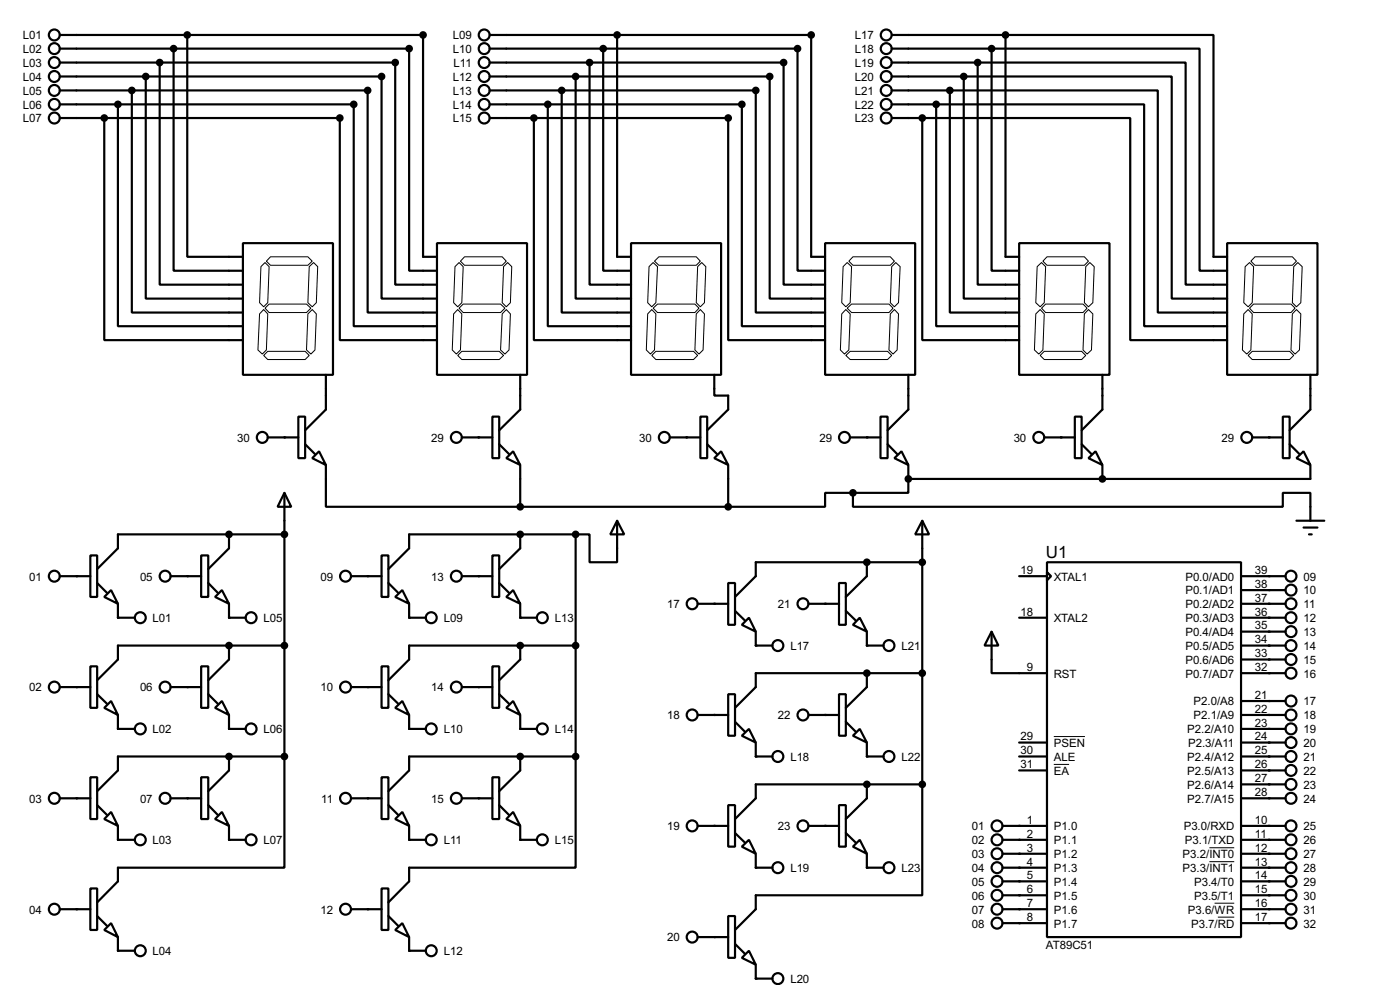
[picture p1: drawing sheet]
<svg xmlns="http://www.w3.org/2000/svg" width="256mm" height="180mm" viewBox="0 0 256 180" stroke-linecap="round" stroke-linejoin="round" font-family="sans-serif">
<g fill="none" stroke="#000" stroke-width=".4">
<path d="M11 8.9h64v40.7h5.1M11 11.5h61.4v40.6h7.7M11 14h58.9v40.7h10.2M11 16.6h56.4v40.6h12.7M11 19.1h53.8v40.6h15.3M11 6.4h66.5v40.6h2.6M21.6 19.1v40.6h22.9M24.2 16.6v40.6h20.3M26.7 14v40.7h17.8M29.3 11.5v40.6h15.2M31.8 8.9v40.7h12.7M34.3 6.4v40.6h10.2"/>
<path d="M89.7 8.9h56.4v40.7h5.1M89.7 11.5h53.9v40.6h7.6M89.7 14h51.3v40.7h10.2M89.7 16.6h48.8v40.6h12.7M89.7 19.1h46.2v40.6h15.3M89.7 6.4h58.9v40.6h2.6M100.4 19.1v40.6h15.2M102.9 16.6v40.6h12.7M105.5 14v40.7h10.1M108 11.5v40.6h7.6M110.5 8.9v40.7h5.1M113.1 6.4v40.6h2.5"/>
<path d="M163.4 6.4h20.8M163.4 8.9h18.3M163.4 11.5h15.7M163.4 14h13.2M163.4 16.6h10.6M163.4 19.1h8.1M171.5 19.1v40.6h15.2M171.5 19.1h38.1v40.6h15.2M174 16.6v40.6h12.7M174 16.6h38.1v40.6h12.7M176.6 14v40.7h10.1M176.6 14h38.1v40.7h10.1"/>
<path d="M179.1 11.5v40.6h7.6M179.1 11.5h38.1v40.6h7.6M181.7 8.9v40.7h5M181.7 8.9h38.1v40.7h5M184.2 6.4h38.1v40.6h2.5M184.2 6.4v40.6h2.5M11 21.6h51.3v40.7h17.8M19.1 21.6v40.7h25.4M89.7 21.6h43.7v40.7h17.8M97.8 21.6v40.7h17.8M163.4 21.6h5.6M169 21.6v40.7h17.7"/>
<path d="M169 21.6h38.1v40.7h17.7M44.5 44.5h16.5v24.1h-16.5zM80.1 44.5h16.5v24.1h-16.5zM115.6 44.5h16.5v24.1h-16.5zM151.2 44.5h16.5v24.1h-16.5zM186.7 44.5h16.6v24.1h-16.6zM224.8 44.5h16.6v24.1h-16.6zM54.7 76.3h1.2v7.6h-1.2zM59.7 68.6v6.4l-3.8 3.8M90.2 76.3h1.3v7.6h-1.3zM95.3 68.6v6.4l-3.8 3.8M128.3 76.3h1.3v7.6h-1.3z"/>
<path d="M130.9 68.6v3.8h2.5v2.6l-3.8 3.8M161.3 76.3h1.3v7.6h-1.3zM166.4 68.6v6.4l-3.8 3.8M196.9 76.3h1.3v7.6h-1.3zM202 68.6v6.4l-3.8 3.8M235 76.3h1.3v7.6h-1.3zM240.1 68.6v6.4l-3.8 3.8M42 97.8v2.6l-3.8 3.8M49.1 80.1h5.6M52.1 90.2l1.3 2.6h-2.5zM52.1 97.8h-30.5v2.6l-3.8 3.8M52.1 90.2v48.3"/>
<path d="M55.9 81.3l1.8 1.8M57.2 83.9l1.3-1.3 1.2 2.5zM59.7 85.1v7.7h35.6M84.6 80.1h5.6M91.5 81.3l1.8 1.8M92.8 83.9l1.2-1.3 1.3 2.5zM95.3 92.8h38.1M95.3 85.1v7.7M95.3 97.8v2.6l-3.8 3.8M105.5 97.8h-30.5v2.6l-3.8 3.8M105.5 97.8v40.7M113.1 95.3l1.3 2.5h-2.6z"/>
<path d="M113.1 95.3v7.6h-5.1v-5.1h-2.5M122.7 80.1h5.6M129.6 81.3l1.8 1.8M130.9 83.9l1.2-1.3 1.3 2.5zM133.4 85.1v7.7M155.8 80.1h5.5M156.3 90.2h-5.1v2.6h-17.8M156.3 90.2v2.6h78.7v-2.6h5.1v5.1M162.6 81.3l1.8 1.8M163.9 83.9l1.3-1.3 1.2 2.5zM166.4 87.7v2.5h-10.1M166.4 85.1v2.6"/>
<path d="M169 95.3l1.2 2.5h-2.5zM169 95.3v48.3M191.3 80.1h5.6M198.2 81.3l1.8 1.8M199.4 83.9l1.3-1.3 1.3 2.5zM202 85.1v2.6M229.4 80.1h5.6M236.3 81.3l1.8 1.8M237.5 83.9l1.3-1.3 1.3 2.5zM237.5 95.3h5.1M238.8 96.6h2.6M239.8 97.8h.5"/>
<path d="M240.1 85.1v2.6h-73.7M11 105.5h5.6M16.6 101.7h1.2v7.6h-1.2zM17.8 106.7l1.8 1.8M19.1 109.3l1.3-1.3 1.2 2.5zM21.6 110.5v2.6h3.1M31.3 105.5h5.6M36.9 101.7h1.3v7.6h-1.3zM38.2 106.7l1.7 1.8M39.4 109.3l1.3-1.3 1.3 2.5zM42 110.5v2.6h3M42 118.2v2.5l-3.8 3.8"/>
<path d="M52.1 118.2h-30.5v2.5l-3.8 3.8M64.3 105.5h5.6M69.9 101.7h1.3v7.6h-1.3zM71.2 106.7l1.8 1.8M72.4 109.3l1.3-1.3 1.3 2.5zM75 110.5v2.6h3M84.6 105.5h5.6M90.2 101.7h1.3v7.6h-1.3zM91.5 106.7l1.8 1.8M92.8 109.3l1.2-1.3 1.3 2.5zM95.3 110.5v2.6h3.1M95.3 118.2v2.5l-3.8 3.8"/>
<path d="M105.5 118.2h-30.5v2.5l-3.8 3.8M127.8 110.5h5.6M133.4 106.7h1.3v7.7h-1.3zM134.7 111.8l1.8 1.8M135.9 114.4l1.3-1.3 1.3 2.5zM138.5 115.6v2.6h3M148.1 110.5h5.6M153.7 106.7h1.3v7.7h-1.3zM155 111.8l1.8 1.8M157.5 113.1l1.3 2.5-2.5-1.2zM158.8 115.6v2.6h3.1M158.8 102.9v2.6l-3.8 3.8"/>
<path d="M169 102.9h-30.5v2.6l-3.8 3.8M181.7 115.6l1.2 2.6h-2.5zM181.7 115.6v7.6h10.1M186.7 113.1h5.1M186.7 105.5h5.1M191.8 102.9h35.6v68.6h-35.6zM191.8 104.7l.8 .8-.8 .7zM227.4 118.2h8.1M227.4 115.6h8.1M227.4 113.1h8.1M227.4 110.5h8.1M227.4 108h8.1"/>
<path d="M227.4 105.5h8.1M11 125.8h5.6M16.6 122h1.2v7.6h-1.2zM17.8 127.1l1.8 1.7M20.4 128.3l1.2 2.6-2.5-1.3zM21.6 130.9v2.5h3.1M31.3 125.8h5.6M36.9 122h1.3v7.6h-1.3zM38.2 127.1l1.7 1.7M39.4 129.6l1.3-1.3 1.3 2.6zM42 130.9v2.5h3M42 138.5v2.5l-3.8 3.8"/>
<path d="M52.1 138.5v20.3h-30.5v2.5l-3.8 3.9M52.1 138.5h-30.5v2.5l-3.8 3.8M64.3 125.8h5.6M69.9 122h1.3v7.6h-1.3zM71.2 127.1l1.8 1.7M72.4 129.6l1.3-1.3 1.3 2.6zM75 130.9v2.5h3M84.6 125.8h5.6M90.2 122h1.3v7.6h-1.3zM91.5 127.1l1.8 1.7M92.8 129.6l1.2-1.3 1.3 2.6zM95.3 130.9v2.5h3.1"/>
<path d="M95.3 138.5v2.5l-3.8 3.8M105.5 138.5v20.3h-30.5v2.5l-3.8 3.9M105.5 138.5h-30.5v2.5l-3.8 3.8M127.8 130.9h5.6M133.4 127.1h1.3v7.6h-1.3zM134.7 132.1l1.8 1.8M135.9 134.7l1.3-1.3 1.3 2.5zM138.5 135.9v2.6h3M148.1 130.9h5.6M153.7 127.1h1.3v7.6h-1.3zM155 132.1l1.8 1.8M156.3 134.7l1.2-1.3 1.3 2.5z"/>
<path d="M158.8 135.9v2.6h3.1M158.8 123.2v2.6l-3.8 3.8M169 123.2h-30.5v2.6l-3.8 3.8M186.7 138.5h5.1M186.7 135.9h5.1M227.4 138.5h8.1M227.4 123.2h8.1M227.4 120.7h8.1M227.4 135.9h8.1M227.4 133.4h8.1M227.4 130.9h8.1M227.4 128.3h8.1"/>
<path d="M11 146.1h5.6M16.6 142.3h1.2v7.6h-1.2zM17.8 147.4l1.8 1.8M20.4 148.6l1.2 2.6-2.5-1.3zM21.6 151.2v2.5h3.1M31.3 146.1h5.6M36.9 142.3h1.3v7.6h-1.3zM38.2 147.4l1.7 1.8M40.7 148.6l1.3 2.6-2.6-1.3zM42 151.2v2.5h3M64.3 146.1h5.6M69.9 142.3h1.3v7.6h-1.3z"/>
<path d="M71.2 147.4l1.8 1.8M72.4 149.9l1.3-1.3 1.3 2.6zM75 151.2v2.5h3M84.6 146.1h5.6M90.2 142.3h1.3v7.6h-1.3zM91.5 147.4l1.8 1.8M94 148.6l1.3 2.6-2.5-1.3zM95.3 151.2v2.5h3.1M127.8 151.2h5.6M133.4 147.4h1.3v7.6h-1.3zM134.7 152.5l1.8 1.7M135.9 155l1.3-1.3 1.3 2.6z"/>
<path d="M138.5 156.3v2.5h3M148.1 151.2h5.6M153.7 147.4h1.3v7.6h-1.3zM155 152.5l1.8 1.7M156.3 155l1.2-1.3 1.3 2.6zM158.8 156.3v2.5h3.1M158.8 143.6v2.5l-3.8 3.8M169 143.6v20.3h-30.5v2.5l-3.8 3.8M169 143.6h-30.5v2.5l-3.8 3.8M183.7 151.2h8.1M183.7 153.7h8.1M183.7 156.3h8.1"/>
<path d="M183.7 158.8h8.1M186.7 141h5.1M227.4 143.6h8.1M227.4 151.2h8.1M227.4 153.7h8.1M227.4 156.3h8.1M227.4 158.8h8.1M227.4 146.1h8.1M227.4 141h8.1M11 166.4h5.6M16.6 162.6h1.2v7.6h-1.2zM17.8 167.7l1.8 1.8"/>
<path d="M19.1 170.2l1.3-1.2 1.2 2.5zM21.6 171.5v2.5h3.1M64.3 166.4h5.6M69.9 162.6h1.3v7.6h-1.3zM71.2 167.7l1.8 1.8M72.4 170.2l1.3-1.2 1.3 2.5zM75 171.5v2.5h3M127.8 171.5h5.6M133.4 167.7h1.3v7.6h-1.3zM134.7 172.8l1.8 1.8M135.9 175.3l1.3-1.3 1.3 2.6zM138.5 176.6v2.5h3"/>
<path d="M183.7 161.3h8.1M183.7 163.9h8.1M183.7 166.4h8.1M183.7 169h8.1M227.4 161.3h8.1M227.4 163.9h8.1M227.4 166.4h8.1M227.4 169h8.1"/>
<circle cx="9.9" cy="11.5" r="1"/>
<circle cx="9.9" cy="8.9" r="1"/>
<circle cx="9.9" cy="6.4" r="1"/>
<circle cx="9.9" cy="19.1" r="1"/>
<circle cx="9.9" cy="14" r="1"/>
<circle cx="9.9" cy="16.6" r="1"/>
<circle cx="88.7" cy="11.5" r="1"/>
<circle cx="88.7" cy="8.9" r="1"/>
<circle cx="88.7" cy="6.4" r="1"/>
<circle cx="88.7" cy="19.1" r="1"/>
<circle cx="88.7" cy="16.6" r="1"/>
<circle cx="88.7" cy="14" r="1"/>
<circle cx="162.3" cy="8.9" r="1"/>
<circle cx="162.3" cy="11.5" r="1"/>
<circle cx="162.3" cy="6.4" r="1"/>
<circle cx="162.3" cy="19.1" r="1"/>
<circle cx="162.3" cy="16.6" r="1"/>
<circle cx="162.3" cy="14" r="1"/>
<circle cx="9.9" cy="21.6" r="1"/>
<circle cx="88.7" cy="21.6" r="1"/>
<circle cx="162.3" cy="21.6" r="1"/>
<circle cx="48" cy="80.1" r="1"/>
<circle cx="83.6" cy="80.1" r="1"/>
<circle cx="121.7" cy="80.1" r="1"/>
<circle cx="154.7" cy="80.1" r="1"/>
<circle cx="190.3" cy="80.1" r="1"/>
<circle cx="228.4" cy="80.1" r="1"/>
<circle cx="9.9" cy="105.5" r="1"/>
<circle cx="25.7" cy="113.1" r="1"/>
<circle cx="30.2" cy="105.5" r="1"/>
<circle cx="46" cy="113.1" r="1"/>
<circle cx="63.3" cy="105.5" r="1"/>
<circle cx="79" cy="113.1" r="1"/>
<circle cx="83.6" cy="105.5" r="1"/>
<circle cx="99.3" cy="113.1" r="1"/>
<circle cx="126.8" cy="110.5" r="1"/>
<circle cx="142.5" cy="118.2" r="1"/>
<circle cx="147.1" cy="110.5" r="1"/>
<circle cx="162.8" cy="118.2" r="1"/>
<circle cx="236.5" cy="108" r="1"/>
<circle cx="236.5" cy="113.1" r="1"/>
<circle cx="236.5" cy="115.6" r="1"/>
<circle cx="236.5" cy="110.5" r="1"/>
<circle cx="236.5" cy="118.2" r="1"/>
<circle cx="236.5" cy="105.5" r="1"/>
<circle cx="9.9" cy="125.8" r="1"/>
<circle cx="25.7" cy="133.4" r="1"/>
<circle cx="30.2" cy="125.8" r="1"/>
<circle cx="46" cy="133.4" r="1"/>
<circle cx="63.3" cy="125.8" r="1"/>
<circle cx="79" cy="133.4" r="1"/>
<circle cx="83.6" cy="125.8" r="1"/>
<circle cx="99.3" cy="133.4" r="1"/>
<circle cx="126.8" cy="130.9" r="1"/>
<circle cx="142.5" cy="138.5" r="1"/>
<circle cx="147.1" cy="130.9" r="1"/>
<circle cx="162.8" cy="138.5" r="1"/>
<circle cx="236.5" cy="123.2" r="1"/>
<circle cx="236.5" cy="135.9" r="1"/>
<circle cx="236.5" cy="133.4" r="1"/>
<circle cx="236.5" cy="128.3" r="1"/>
<circle cx="236.5" cy="120.7" r="1"/>
<circle cx="236.5" cy="138.5" r="1"/>
<circle cx="236.5" cy="130.9" r="1"/>
<circle cx="9.9" cy="146.1" r="1"/>
<circle cx="25.7" cy="153.7" r="1"/>
<circle cx="30.2" cy="146.1" r="1"/>
<circle cx="46" cy="153.7" r="1"/>
<circle cx="63.3" cy="146.1" r="1"/>
<circle cx="79" cy="153.7" r="1"/>
<circle cx="83.6" cy="146.1" r="1"/>
<circle cx="99.3" cy="153.7" r="1"/>
<circle cx="126.8" cy="151.2" r="1"/>
<circle cx="142.5" cy="158.8" r="1"/>
<circle cx="147.1" cy="151.2" r="1"/>
<circle cx="162.8" cy="158.8" r="1"/>
<circle cx="182.6" cy="158.8" r="1"/>
<circle cx="182.6" cy="151.2" r="1"/>
<circle cx="182.6" cy="156.3" r="1"/>
<circle cx="182.6" cy="153.7" r="1"/>
<circle cx="236.5" cy="146.1" r="1"/>
<circle cx="236.5" cy="141" r="1"/>
<circle cx="236.5" cy="158.8" r="1"/>
<circle cx="236.5" cy="143.6" r="1"/>
<circle cx="236.5" cy="153.7" r="1"/>
<circle cx="236.5" cy="156.3" r="1"/>
<circle cx="236.5" cy="151.2" r="1"/>
<circle cx="9.9" cy="166.4" r="1"/>
<circle cx="25.7" cy="174" r="1"/>
<circle cx="63.3" cy="166.4" r="1"/>
<circle cx="79" cy="174" r="1"/>
<circle cx="126.8" cy="171.5" r="1"/>
<circle cx="142.5" cy="179.1" r="1"/>
<circle cx="182.6" cy="163.9" r="1"/>
<circle cx="182.6" cy="161.3" r="1"/>
<circle cx="182.6" cy="169" r="1"/>
<circle cx="182.6" cy="166.4" r="1"/>
<circle cx="236.5" cy="163.9" r="1"/>
<circle cx="236.5" cy="161.3" r="1"/>
<circle cx="236.5" cy="169" r="1"/>
<circle cx="236.5" cy="166.4" r="1"/>
</g>
<g fill="#000">
<circle cx="42" cy="97.8" r=".2"/>
<circle cx="52.1" cy="80.1" r=".2"/>
<circle cx="87.7" cy="80.1" r=".2"/>
<circle cx="95.3" cy="97.8" r=".2"/>
<circle cx="125.8" cy="80.1" r=".2"/>
<circle cx="158.8" cy="80.1" r=".2"/>
<circle cx="166.4" cy="87.7" r=".2"/>
<circle cx="194.4" cy="80.1" r=".2"/>
<circle cx="202" cy="87.7" r=".2"/>
<circle cx="232.5" cy="80.1" r=".2"/>
<circle cx="14" cy="105.5" r=".2"/>
<circle cx="21.6" cy="113.1" r=".2"/>
<circle cx="34.3" cy="105.5" r=".2"/>
<circle cx="42" cy="113.1" r=".2"/>
<circle cx="42" cy="118.2" r=".2"/>
<circle cx="67.4" cy="105.5" r=".2"/>
<circle cx="75" cy="113.1" r=".2"/>
<circle cx="87.7" cy="105.5" r=".2"/>
<circle cx="95.3" cy="118.2" r=".2"/>
<circle cx="95.3" cy="113.1" r=".2"/>
<circle cx="130.9" cy="110.5" r=".2"/>
<circle cx="138.5" cy="118.2" r=".2"/>
<circle cx="151.2" cy="110.5" r=".2"/>
<circle cx="158.8" cy="118.2" r=".2"/>
<circle cx="158.8" cy="102.9" r=".2"/>
<circle cx="232.5" cy="110.5" r=".2"/>
<circle cx="232.5" cy="118.2" r=".2"/>
<circle cx="232.5" cy="115.6" r=".2"/>
<circle cx="232.5" cy="105.5" r=".2"/>
<circle cx="232.5" cy="113.1" r=".2"/>
<circle cx="232.5" cy="108" r=".2"/>
<circle cx="14" cy="125.8" r=".2"/>
<circle cx="21.6" cy="133.4" r=".2"/>
<circle cx="34.3" cy="125.8" r=".2"/>
<circle cx="42" cy="133.4" r=".2"/>
<circle cx="42" cy="138.5" r=".2"/>
<circle cx="67.4" cy="125.8" r=".2"/>
<circle cx="75" cy="133.4" r=".2"/>
<circle cx="87.7" cy="125.8" r=".2"/>
<circle cx="95.3" cy="133.4" r=".2"/>
<circle cx="95.3" cy="138.5" r=".2"/>
<circle cx="130.9" cy="130.9" r=".2"/>
<circle cx="138.5" cy="138.5" r=".2"/>
<circle cx="151.2" cy="130.9" r=".2"/>
<circle cx="158.8" cy="138.5" r=".2"/>
<circle cx="158.8" cy="123.2" r=".2"/>
<circle cx="232.5" cy="128.3" r=".2"/>
<circle cx="232.5" cy="130.9" r=".2"/>
<circle cx="232.5" cy="138.5" r=".2"/>
<circle cx="232.5" cy="133.4" r=".2"/>
<circle cx="232.5" cy="135.9" r=".2"/>
<circle cx="232.5" cy="120.7" r=".2"/>
<circle cx="232.5" cy="123.2" r=".2"/>
<circle cx="14" cy="146.1" r=".2"/>
<circle cx="21.6" cy="153.7" r=".2"/>
<circle cx="34.3" cy="146.1" r=".2"/>
<circle cx="42" cy="153.7" r=".2"/>
<circle cx="67.4" cy="146.1" r=".2"/>
<circle cx="75" cy="153.7" r=".2"/>
<circle cx="87.7" cy="146.1" r=".2"/>
<circle cx="95.3" cy="153.7" r=".2"/>
<circle cx="130.9" cy="151.2" r=".2"/>
<circle cx="138.5" cy="158.8" r=".2"/>
<circle cx="151.2" cy="151.2" r=".2"/>
<circle cx="158.8" cy="143.6" r=".2"/>
<circle cx="158.8" cy="158.8" r=".2"/>
<circle cx="186.7" cy="151.2" r=".2"/>
<circle cx="186.7" cy="156.3" r=".2"/>
<circle cx="186.7" cy="158.8" r=".2"/>
<circle cx="186.7" cy="153.7" r=".2"/>
<circle cx="232.5" cy="153.7" r=".2"/>
<circle cx="232.5" cy="158.8" r=".2"/>
<circle cx="232.5" cy="141" r=".2"/>
<circle cx="232.5" cy="143.6" r=".2"/>
<circle cx="232.5" cy="151.2" r=".2"/>
<circle cx="232.5" cy="156.3" r=".2"/>
<circle cx="232.5" cy="146.1" r=".2"/>
<circle cx="14" cy="166.4" r=".2"/>
<circle cx="21.6" cy="174" r=".2"/>
<circle cx="67.4" cy="166.4" r=".2"/>
<circle cx="75" cy="174" r=".2"/>
<circle cx="130.9" cy="171.5" r=".2"/>
<circle cx="138.5" cy="179.1" r=".2"/>
<circle cx="186.7" cy="163.9" r=".2"/>
<circle cx="186.7" cy="161.3" r=".2"/>
<circle cx="186.7" cy="166.4" r=".2"/>
<circle cx="186.7" cy="169" r=".2"/>
<circle cx="232.5" cy="163.9" r=".2"/>
<circle cx="232.5" cy="169" r=".2"/>
<circle cx="232.5" cy="166.4" r=".2"/>
<circle cx="232.5" cy="161.3" r=".2"/>
</g>
<g fill="none" stroke="#000" stroke-width=".18">
<path d="M47.8 48.8l.8-.7 .7 .7-.2 6.6-.8 .8-.7-.8zM48.3 56.7l.8 .8-.3 6.6-.7 .7-.8-.7 .3-6.6zM48.6 56.4l.7-.7h6.9l.8 .7-.8 .8h-6.9zM49.6 47h6.8l.8 .8-.8 .8h-6.8l-.8-.8zM56.4 57.5l.8-.8 .8 .8-.3 6.6-.7 .7-.8-.7zM56.7 48.8l.8-.7 .7 .7-.2 6.6-.8 .8-.8-.8zM83.9 56.7l.7 .8-.2 6.6-.8 .7-.7-.7 .2-6.6zM84.1 56.4l.8-.7h6.8l.8 .7-.8 .8h-6.8zM84.1 48.1l.8 .7-.3 6.6-.7 .8-.8-.8 .3-6.6zM85.1 47h6.9l.8 .8-.8 .8h-6.9l-.7-.8zM92.3 48.8l.7-.7 .8 .7-.3 6.6-.7 .8-.8-.8zM92.8 56.7l.7 .8-.2 6.6-.8 .7-.8-.7 .3-6.6z"/>
<path d="M118.9 48.8l.8-.7 .8 .7-.3 6.6-.8 .8-.7-.8zM119.4 56.7l.8 .8-.3 6.6-.7 .7-.8-.7 .3-6.6zM119.7 56.4l.8-.7h6.8l.8 .7-.8 .8h-6.8zM119.9 47.8l.8-.8h6.9l.7 .8-.7 .8h-6.9zM127.8 48.8l.8-.7 .7 .7-.2 6.6-.8 .8-.7-.8zM128.3 56.7l.8 .8-.3 6.6-.7 .7-.8-.7 .3-6.6zM154.5 48.8l.7-.7 .8 .7-.2 6.6-.8 .8-.8-.8zM155 56.7l.8 .8-.3 6.6-.8 .7-.7-.7 .2-6.6zM155.2 56.4l.8-.7h6.9l.7 .7-.7 .8h-6.9zM156.3 47h6.8l.8 .8-.8 .8h-6.8l-.8-.8zM163.4 48.8l.7-.7 .8 .7-.3 6.6-.7 .8-.8-.8zM163.9 56.7l.7 .8-.2 6.6-.8 .7-.7-.7 .2-6.6z"/>
<path d="M189.8 57.5l.8-.8 .7 .8-.2 6.6-.8 .7-.8-.7zM190 48.8l.8-.7 .8 .7-.3 6.6-.7 .8-.8-.8zM190.8 56.4l.8-.7h6.8l.8 .7-.8 .8h-6.8zM191.8 47h6.9l.7 .8-.7 .8h-6.9l-.7-.8zM198.9 48.8l.8-.7 .8 .7-.3 6.6-.8 .8-.7-.8zM199.4 56.7l.8 .8-.2 6.6-.8 .7-.8-.7 .3-6.6zM227.9 57.5l.8-.8 .7 .8-.2 6.6-.8 .7-.8-.7zM228.1 48.8l.8-.7 .8 .7-.3 6.6-.7 .8-.8-.8zM228.9 56.4l.8-.7h6.8l.8 .7-.8 .8h-6.8zM229.9 47h6.9l.7 .8-.7 .8h-6.9l-.7-.8zM237 48.8l.8-.7 .8 .7-.3 6.6-.8 .8-.7-.8zM237.5 56.7l.8 .8-.2 6.6-.8 .7-.8-.7 .3-6.6z"/>
<path d="M48.3 65.1l.8-.8h6.8l.8 .8-.8 .7h-6.8zM83.9 65.1l.7-.8h6.9l.8 .8-.8 .7h-6.9zM119.4 65.1l.8-.8h6.9l.7 .8-.7 .7h-6.9zM155 65.1l.8-.8h6.8l.8 .8-.8 .7h-6.8zM190.6 65.1l.7-.8h6.9l.7 .8-.7 .7h-6.9zM229.4 64.3h6.9l.7 .8-.7 .7h-6.9l-.7-.7zM193.1 139.9h2.8M193.1 134.8h5.7M221.6 155.2h4.5M221.6 157.7h4.5M222.5 165.3h3.6M223.1 167.9h3"/>
</g>
<g fill="#000" stroke="#000" stroke-width=".4">
<circle cx="21.6" cy="19.1" r=".5"/>
<circle cx="24.1" cy="16.6" r=".5"/>
<circle cx="26.7" cy="14" r=".5"/>
<circle cx="29.2" cy="11.5" r=".5"/>
<circle cx="31.8" cy="8.9" r=".5"/>
<circle cx="34.3" cy="6.4" r=".5"/>
<circle cx="64.8" cy="19.1" r=".5"/>
<circle cx="67.3" cy="16.6" r=".5"/>
<circle cx="69.9" cy="14" r=".5"/>
<circle cx="72.4" cy="11.5" r=".5"/>
<circle cx="74.9" cy="8.9" r=".5"/>
<circle cx="77.5" cy="6.4" r=".5"/>
<circle cx="100.3" cy="19.1" r=".5"/>
<circle cx="102.9" cy="16.6" r=".5"/>
<circle cx="105.4" cy="14" r=".5"/>
<circle cx="108" cy="11.5" r=".5"/>
<circle cx="110.5" cy="8.9" r=".5"/>
<circle cx="113" cy="6.4" r=".5"/>
<circle cx="135.9" cy="19.1" r=".5"/>
<circle cx="138.4" cy="16.6" r=".5"/>
<circle cx="141" cy="14" r=".5"/>
<circle cx="143.5" cy="11.5" r=".5"/>
<circle cx="146.1" cy="8.9" r=".5"/>
<circle cx="148.6" cy="6.4" r=".5"/>
<circle cx="171.5" cy="19.1" r=".5"/>
<circle cx="174" cy="16.6" r=".5"/>
<circle cx="176.5" cy="14" r=".5"/>
<circle cx="179.1" cy="11.5" r=".5"/>
<circle cx="181.6" cy="8.9" r=".5"/>
<circle cx="184.2" cy="6.4" r=".5"/>
<circle cx="19.1" cy="21.6" r=".5"/>
<circle cx="62.2" cy="21.6" r=".5"/>
<circle cx="97.8" cy="21.6" r=".5"/>
<circle cx="133.4" cy="21.6" r=".5"/>
<circle cx="168.9" cy="21.6" r=".5"/>
<circle cx="41.9" cy="97.8" r=".5"/>
<circle cx="52.1" cy="97.8" r=".5"/>
<circle cx="95.3" cy="92.8" r=".5"/>
<circle cx="95.3" cy="97.8" r=".5"/>
<circle cx="105.4" cy="97.8" r=".5"/>
<circle cx="133.4" cy="92.8" r=".5"/>
<circle cx="156.2" cy="90.2" r=".5"/>
<circle cx="166.4" cy="87.7" r=".5"/>
<circle cx="201.9" cy="87.7" r=".5"/>
<circle cx="41.9" cy="118.2" r=".5"/>
<circle cx="52.1" cy="118.2" r=".5"/>
<circle cx="95.3" cy="118.2" r=".5"/>
<circle cx="105.4" cy="118.2" r=".5"/>
<circle cx="158.8" cy="102.9" r=".5"/>
<circle cx="168.9" cy="102.9" r=".5"/>
<circle cx="41.9" cy="138.5" r=".5"/>
<circle cx="52.1" cy="138.5" r=".5"/>
<circle cx="95.3" cy="138.5" r=".5"/>
<circle cx="105.4" cy="138.5" r=".5"/>
<circle cx="158.8" cy="123.2" r=".5"/>
<circle cx="168.9" cy="123.2" r=".5"/>
<circle cx="158.8" cy="143.6" r=".5"/>
<circle cx="168.9" cy="143.6" r=".5"/>
</g>
<text font-size="3.5" x="191.6" y="102.1">U1</text>
<g font-size="2.4">
<text x="4.2" y="7.2">L01</text>
<text x="4.2" y="9.7">L02</text>
<text x="83" y="7.2">L09</text>
<text x="83" y="9.7">L10</text>
<text x="156.6" y="7.2">L17</text>
<text x="156.6" y="9.7">L18</text>
<text x="4.2" y="12.3">L03</text>
<text x="4.2" y="14.8">L04</text>
<text x="4.2" y="17.3">L05</text>
<text x="83" y="14.8">L12</text>
<text x="83" y="17.3">L13</text>
<text x="83.1" y="12.3">L11</text>
<text x="156.6" y="12.3">L19</text>
<text x="156.6" y="14.8">L20</text>
<text x="156.6" y="17.3">L21</text>
<text x="4.2" y="19.9">L06</text>
<text x="4.2" y="22.4">L07</text>
<text x="83" y="19.9">L14</text>
<text x="83" y="22.4">L15</text>
<text x="156.6" y="19.9">L22</text>
<text x="156.6" y="22.4">L23</text>
<text x="43.5" y="80.8">30</text>
<text x="79" y="80.8">29</text>
<text x="117.1" y="80.8">30</text>
<text x="150.2" y="80.8">29</text>
<text x="185.7" y="80.8">30</text>
<text x="223.8" y="80.8">29</text>
<text x="5.4" y="106.3">01</text>
<text x="25.7" y="106.3">05</text>
<text x="58.7" y="106.3">09</text>
<text x="79" y="106.3">13</text>
<text x="187" y="105.1">19</text>
<text x="193.1" y="106.3">XTAL1</text>
<text x="217.2" y="106.3">P0.0/AD0</text>
<text x="229.9" y="105.1">39</text>
<text x="229.9" y="107.6">38</text>
<text x="238.8" y="106.3">09</text>
<text x="28" y="113.9">L01</text>
<text x="48.3" y="113.9">L05</text>
<text x="81.3" y="113.9">L09</text>
<text x="101.7" y="113.9">L13</text>
<text x="122.2" y="111.3">17</text>
<text x="142.5" y="111.3">21</text>
<text x="187" y="112.7">18</text>
<text x="193.1" y="113.9">XTAL2</text>
<text x="217.2" y="108.8">P0.1/AD1</text>
<text x="217.2" y="111.3">P0.2/AD2</text>
<text x="217.2" y="113.9">P0.3/AD3</text>
<text x="229.9" y="110.1">37</text>
<text x="229.9" y="112.7">36</text>
<text x="238.8" y="113.9">12</text>
<text x="238.8" y="111.3">11</text>
<text x="238.8" y="108.8">10</text>
<text x="144.8" y="119">L17</text>
<text x="165.2" y="119">L21</text>
<text x="217.2" y="116.4">P0.4/AD4</text>
<text x="217.2" y="119">P0.5/AD5</text>
<text x="229.9" y="115.2">35</text>
<text x="229.9" y="117.8">34</text>
<text x="238.8" y="119">14</text>
<text x="238.8" y="116.4">13</text>
<text x="188.1" y="122.8">9</text>
<text x="193.1" y="124">RST</text>
<text x="217.2" y="121.5">P0.6/AD6</text>
<text x="217.2" y="124">P0.7/AD7</text>
<text x="229.9" y="120.3">33</text>
<text x="229.9" y="122.8">32</text>
<text x="238.8" y="124">16</text>
<text x="238.8" y="121.5">15</text>
<text x="5.4" y="126.6">02</text>
<text x="25.7" y="126.6">06</text>
<text x="58.7" y="126.6">10</text>
<text x="79" y="126.6">14</text>
<text x="122.2" y="131.7">18</text>
<text x="142.5" y="131.7">22</text>
<text x="218.7" y="129.1">P2.0/A8</text>
<text x="218.7" y="131.7">P2.1/A9</text>
<text x="229.9" y="127.9">21</text>
<text x="229.9" y="130.5">22</text>
<text x="238.8" y="131.7">18</text>
<text x="238.8" y="129.1">17</text>
<text x="28" y="134.2">L02</text>
<text x="48.3" y="134.2">L06</text>
<text x="81.3" y="134.2">L10</text>
<text x="101.7" y="134.2">L14</text>
<text x="187" y="135.5">29</text>
<text x="193.1" y="136.7">PSEN</text>
<text x="217.5" y="134.2">P2.2/A10</text>
<text x="217.7" y="136.7">P2.3/A11</text>
<text x="229.9" y="133">23</text>
<text x="229.9" y="135.5">24</text>
<text x="238.8" y="136.7">20</text>
<text x="238.8" y="134.2">19</text>
<text x="144.8" y="139.3">L18</text>
<text x="165.2" y="139.3">L22</text>
<text x="187" y="138.1">30</text>
<text x="187" y="140.6">31</text>
<text x="193.1" y="139.3">ALE</text>
<text x="193.1" y="141.8">EA</text>
<text x="217.5" y="139.3">P2.4/A12</text>
<text x="217.5" y="141.8">P2.5/A13</text>
<text x="229.9" y="138.1">25</text>
<text x="229.9" y="140.6">26</text>
<text x="229.9" y="143.2">27</text>
<text x="238.8" y="141.8">22</text>
<text x="238.8" y="139.3">21</text>
<text x="5.4" y="146.9">03</text>
<text x="25.7" y="146.9">07</text>
<text x="58.9" y="146.9">11</text>
<text x="79" y="146.9">15</text>
<text x="217.5" y="146.9">P2.7/A15</text>
<text x="217.5" y="144.4">P2.6/A14</text>
<text x="229.9" y="145.7">28</text>
<text x="238.8" y="146.9">24</text>
<text x="238.8" y="144.4">23</text>
<text x="28" y="154.5">L03</text>
<text x="48.3" y="154.5">L07</text>
<text x="81.3" y="154.5">L11</text>
<text x="101.7" y="154.5">L15</text>
<text x="122.2" y="152">19</text>
<text x="142.5" y="152">23</text>
<text x="178.1" y="152">01</text>
<text x="178.1" y="154.5">02</text>
<text x="188.1" y="150.8">1</text>
<text x="188.1" y="153.3">2</text>
<text x="188.1" y="155.9">3</text>
<text x="193.1" y="152">P1.0</text>
<text x="193.1" y="154.5">P1.1</text>
<text x="216.9" y="152">P3.0/RXD</text>
<text x="217.1" y="154.5">P3.1/TXD</text>
<text x="229.9" y="150.8">10</text>
<text x="229.9" y="153.3">11</text>
<text x="229.9" y="155.9">12</text>
<text x="238.8" y="154.5">26</text>
<text x="238.8" y="152">25</text>
<text x="144.8" y="159.6">L19</text>
<text x="165.2" y="159.6">L23</text>
<text x="178.1" y="157.1">03</text>
<text x="178.1" y="159.6">04</text>
<text x="188.1" y="158.4">4</text>
<text x="188.1" y="160.9">5</text>
<text x="193.1" y="157.1">P1.2</text>
<text x="193.1" y="159.6">P1.3</text>
<text x="216.7" y="157.1">P3.2/INT0</text>
<text x="216.7" y="159.6">P3.3/INT1</text>
<text x="229.9" y="158.4">13</text>
<text x="229.9" y="160.9">14</text>
<text x="238.8" y="159.6">28</text>
<text x="238.8" y="157.1">27</text>
<text x="5.4" y="167.2">04</text>
<text x="58.7" y="167.2">12</text>
<text x="178.1" y="162.1">05</text>
<text x="178.1" y="164.7">06</text>
<text x="178.1" y="167.2">07</text>
<text x="188.1" y="163.5">6</text>
<text x="188.1" y="166">7</text>
<text x="193.1" y="162.1">P1.4</text>
<text x="193.1" y="164.7">P1.5</text>
<text x="193.1" y="167.2">P1.6</text>
<text x="217.6" y="167.2">P3.6/WR</text>
<text x="218.8" y="162.1">P3.4/T0</text>
<text x="218.8" y="164.7">P3.5/T1</text>
<text x="229.9" y="166">16</text>
<text x="229.9" y="163.5">15</text>
<text x="238.8" y="167.2">31</text>
<text x="238.8" y="164.7">30</text>
<text x="238.8" y="162.1">29</text>
<text x="122.2" y="172.3">20</text>
<text x="178.1" y="169.8">08</text>
<text x="188.1" y="168.6">8</text>
<text x="191.6" y="173.7">AT89C51</text>
<text x="193.1" y="169.8">P1.7</text>
<text x="218.2" y="169.8">P3.7/RD</text>
<text x="229.9" y="168.6">17</text>
<text x="238.8" y="169.8">32</text>
<text x="28" y="174.8">L04</text>
<text x="81.3" y="174.8">L12</text>
<text x="144.8" y="179.9">L20</text>
</g>
</svg>
